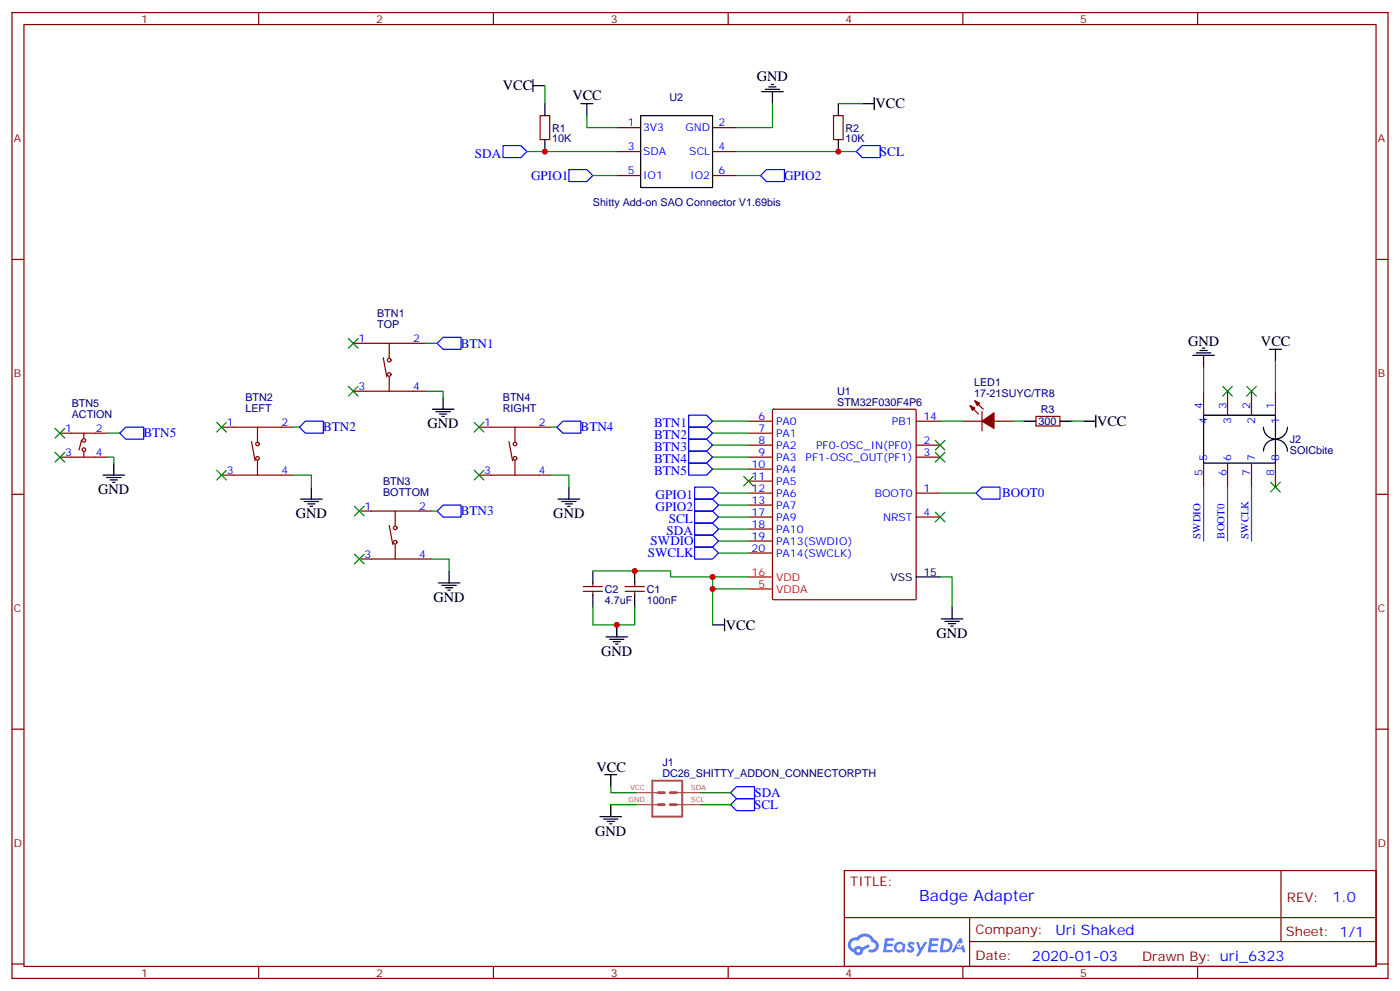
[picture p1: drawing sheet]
<svg xmlns="http://www.w3.org/2000/svg" width="412mm" height="292mm" viewBox="0 0 412 292" stroke-linecap="round" stroke-linejoin="round" font-family="sans-serif">
<g fill="none" stroke="#870000" stroke-width=".35">
<path d="M3.5 3.7h405.4v284.3h-405.4zM7.1 7.2h398.2v277.3h-398.2zM76.2 3.7v3.5M145.3 3.7v3.5M214.5 3.7v3.5M283.6 3.7v3.5M352.8 3.7v3.5M3.5 76.4h3.6M405.3 76.4h3.6M3.5 145.5h3.6M405.3 145.5h3.6M3.5 214.7h3.6"/>
<path d="M405.3 214.7h3.6M248.7 256.3h156.6v28.2h-156.6zM377.3 256.3v20.9M248.7 270.1h156.5M285.6 277.2h119.6M285.6 270.1v14.2M3.5 283.8h3.6M76.2 284.5v3.5M145.3 284.5v3.5M214.5 284.5v3.5M283.6 284.5v3.5M352.8 284.5v3.5"/>
<path d="M405.3 283.8h3.6"/>
</g>
<g fill="#5487ff">
<path d="M267.7 277.5a1.22 1.22 0 0 1 1.7 .2l-.4 .6a.47 .47 0 0 0-.3-.4 .47 .47 0 0 0-.5 .2l.1 .2a1.14 1.14 0 0 1 .8 1.8 1.14 1.14 0 0 1-1.9 0l-.2-.2 .5-.6 .7 .5a.29 .29 0 0 0 .3-.3 .29 .29 0 0 0-.2-.3 1.04 1.04 0 0 1-.6-1.7z"/>
<path d="M260.7 276.2h2.4l.3 .2-.2 .5-1.8 .1-.1 .8h1.5l.3 .4-.3 .4h-1.6l-.2 1.1h1.7l.2 .3-.2 .3-2.6 .1z"/>
<path d="M273.8 276.2h2.4l.3 .2-.1 .5-1.8 .1-.2 .8h1.6l.3 .4-.4 .4-1.6-.1-.1 1.1 1.7 .1 .2 .3-.2 .3-2.6 .1z"/>
<path d="M282.6 276.2h.7l.3 1.3-.6 .3a.69 .69 0 0 0-1 .3 .69 .69 0 0 0 .4 .9 .69 .69 0 0 0 .9-.6l.5-.2 .6 2.2h-.8l-.2-.9h-1.8l-.5 .9h-.8z"/>
<path d="M269.8 277.3h.8l.6 1.8 1.1-1.8h.9l-2.6 4.2h-.8l.9-1.5z"/>
<path d="M277.4 276.2l-.6 4.2h1.3a2.11 2.11 0 0 0 2.5-2.1 2.11 2.11 0 0 0-2.5-2.1zM278.1 277a1.39 1.39 0 0 1 1.7 1.4 1.39 1.39 0 0 1-1.8 1.2h-.3z"/>
<path d="M263.7 277.8a1.54 1.54 0 0 0-.1 2.2 1.54 1.54 0 0 0 2.2 .1l.6 .3 .3-2.3-.2-.3h-.4a1.49 1.49 0 0 0-2.4 0zM264 278.8a.94 .94 0 0 1 1.8 0 .94 .94 0 0 1-1.8 0z"/>
<path d="M250.4 276.6a2.18 2.18 0 0 0 1.1 3.7 1.44 1.44 0 0 0 1.6 .9 1.44 1.44 0 0 0 1.2-1.4l2-1.1-.5-.7-1.9 1a1.47 1.47 0 0 0-2.4 .4 1.39 1.39 0 0 1-.7-1.9 1.39 1.39 0 0 1 2-.5 2.12 2.12 0 0 1 2.2-1.3 2.12 2.12 0 0 1 1.9 1.7 1.14 1.14 0 0 1 1.1 1.4 1.14 1.14 0 0 1-1.7 .7 .43 .43 0 0 0-.5 .4 .43 .43 0 0 0 .4 .5 1.98 1.98 0 0 0 2.5-1.2 1.98 1.98 0 0 0-1.2-2.6 3.1 3.1 0 0 0-5.3-.6l-.9 .1zM252.3 279.9a.55 .55 0 0 1 1.1 0 .55 .55 0 0 1-1.1 0z"/>
<circle cx="282.6" cy="278.3" r=".26"/>
</g>
<g fill="none" stroke="#870000" stroke-width=".35">
<path d="M159.1 34h2.8v7.1h-2.8zM181.7 37.6h7M209.9 37.6h7.1M245.5 34h2.9v7.1h-2.9zM181.7 44.6h7M181.7 51.7h7M209.9 44.6h7.1M209.9 51.7h7.1M104.1 101.1h21.1M104.1 115.2h21.1M112.9 105.3l1 5.6M114.7 101.1v4.2"/>
<path d="M114.7 110.9v4.3M285.8 119.4l2.4 2.5M287.2 118l2.4 2.5M354.5 115.2v7M361.6 115.2v7M368.7 115.2v7M375.7 115.2v7M17.6 127.5h14.1M17.6 134.6h14.1M24 129.6l-.7 2.9M24.7 127.5v1.4M24.7 133.1v1.4"/>
<path d="M65.3 125.8h21.1M65.3 139.9h21.1M74.1 130l1 5.6M75.8 125.8v4.2M75.8 135.6v4.3M141.1 125.8h21.2M141.1 139.9h21.2M149.9 130l1.1 5.6M151.7 125.8v4.2M151.7 135.6v4.3M220.5 124h7M220.5 127.5h7"/>
<path d="M220.5 131.1h7M220.5 134.6h7M220.5 138.1h7M227.6 120.6l.3-.1h41.6l.3 .1 .1 55.6-.2 .3-41.8 .1-.3-.2zM269.9 124h7M269.9 131.1h7M269.9 134.6h7M284 124h5.3M289.3 121.2v5.6M292.8 124h5.3M305.2 122.6h7v2.8h-7zM354.5 136.3v7.1"/>
<path d="M361.6 136.3v7.1M368.7 136.3v7.1M375.7 136.3v7.1M105.8 150.5h21.2M114.7 154.7l1 5.6M116.4 150.5v4.2M220.5 145.2h7M220.5 152.2h7M220.5 141.6h7M220.5 148.7h7M220.5 155.8h7M220.5 159.3h7"/>
<path d="M269.9 145.2h7M269.9 152.2h7M105.8 164.6h21.2M116.4 160.3v4.3M171.8 174.1h5.6M171.8 172.7h5.6M174.6 171.6v1.1M174.6 174.1v1.1M184.1 174.1h5.7M184.1 172.7h5.7M187 171.6v1.1M187 174.1v1.1"/>
<path d="M220.5 162.8h7"/>
<circle cx="114.7" cy="106" r=".53"/>
<circle cx="114.7" cy="110.2" r=".53"/>
<circle cx="24.7" cy="129.6" r=".53"/>
<circle cx="24.7" cy="132.4" r=".53"/>
<circle cx="75.8" cy="134.9" r=".53"/>
<circle cx="75.8" cy="130.7" r=".53"/>
<circle cx="151.7" cy="134.9" r=".53"/>
<circle cx="151.7" cy="130.7" r=".53"/>
<circle cx="116.4" cy="159.6" r=".53"/>
<circle cx="116.4" cy="155.4" r=".53"/>
</g>
<path d="M220.5 169.9h7M220.5 173.4h7" fill="none" stroke="#f00" stroke-width=".35"/>
<g fill="none" stroke="#000" stroke-width=".35">
<path d="M157 25.2h3.5M157 23.5v3.5M160.5 30.5v3.5M171.1 30.5h3.5M172.9 30.5v3.5M188.7 34h21.2v21.2h-21.2zM224.4 27h6.3M225.4 26.3h4.3M226.5 25.6h2.1M227.2 24.9h.7M227.5 27v3.5M246.9 30.5v3.5"/>
<path d="M254 30.5h3.5M257.5 28.8v3.5M160.5 41.1v3.5M246.9 41.1v3.5M130.5 116.9v3.6M351.4 104.6h6.3M352.4 103.9h4.3M353.5 103.2h2.1M354.2 102.5h.7M354.5 104.6v3.5M373.9 102.8h3.6M375.7 102.8v3.6"/>
<path d="M30.3 139.9h6.4M33.5 136.3v3.6M127.4 120.5h6.3M128.4 121.2h4.2M129.5 121.9h2.1M130.2 122.6h.7M301.6 124h3.6M312.2 124h3.5M319.3 124h3.5M322.8 122.2v3.6M354.5 122.2h21.2v14.1h-21.2zM372.2 132.8a3.5 3.5 0 0 1 3.5-3.5 3.5 3.5 0 0 1 3.5 3.5"/>
<path d="M372.2 125.8a3.5 3.5 0 0 0 3.5 3.4 3.5 3.5 0 0 0 3.5-3.4M31.4 140.6h4.2M32.5 141.3h2.1M33.2 142h.7M88.5 146.9h6.4M89.6 147.6h4.2M90.7 148.3h2.1M91.4 149h.7M91.7 143.4v3.5M164.4 146.9h6.3M165.5 147.6h4.2M166.5 148.3h2.1"/>
<path d="M167.2 149h.7M167.6 143.4v3.5M129.1 171.6h6.4M130.2 172.3h4.2M131.2 173h2.1M131.9 173.7h.7M132.3 168.1v3.5M174.6 168.1v3.5M174.6 175.2v3.5M187 168.1v3.5M187 175.2v3.5M269.9 169.9h7"/>
<path d="M280.5 178.7v3.5M178.5 187.5h6.4M179.6 188.2h4.2M180.6 188.9h2.1M181.3 189.6h.7M181.7 184v3.5M209.9 184h3.5M213.4 182.2v3.5M277.3 182.2h6.3M278.3 182.9h4.3M279.4 183.6h2.1M280.1 184.3h.7"/>
<path d="M178.2 228.1h3.5M179.9 228.1v3.5M179.9 236.9v3.5M176.7 240.4h6.4M177.8 241.1h4.2M178.9 241.8h2.1M179.6 242.5h.7"/>
</g>
<g fill="#870000" stroke="#870000" stroke-width=".35">
<path d="M285.8 119.4l1.4 .7-.7 .7z"/>
<path d="M287.2 118l1.4 .7-.7 .7z"/>
<path d="M289.3 124l3.5-2.5v4.6z"/>
</g>
<path d="M192.2 229.8h8.8v10.6h-8.8z" fill="none" stroke="#a64a4a" stroke-width=".56"/>
<path d="M193.9 233.4h1.8M193.9 236.9h1.8M197.4 233.4h1.8M197.4 236.9h1.8" fill="none" stroke="#a64a4a" stroke-width=".85"/>
<path d="M187.3 236.9h7M187.3 233.4h7M199.4 236.9h7M199.4 233.4h7" fill="none" stroke="#a64a4a" stroke-width=".35"/>
<g fill="none" stroke="#00f" stroke-width=".35">
<path d="M148.2 42.9h5.3l1.7 1.7-1.7 1.8h-5.3zM167.6 49.9h5.3l1.7 1.8-1.7 1.7h-5.3zM224 51.7l1.8-1.8h5.3v3.5h-5.3zM252.2 44.6l1.8-1.7h5.3v3.5h-5.3zM128.8 101.1l1.7-1.8h5.3v3.5h-5.3zM35.3 127.5l1.7-1.7h5.3v3.5h-5.3zM88.2 125.8l1.8-1.8h5.2v3.5h-5.2zM164 125.8l1.8-1.8h5.3v3.5h-5.3zM202.8 122.2h5.3l1.8 1.8-1.8 1.8h-5.3zM202.8 125.8h5.3l1.8 1.7-1.8 1.8h-5.3zM202.8 129.3h5.3l1.8 1.8-1.8 1.7h-5.3zM202.8 132.8h5.3l1.8 1.8-1.8 1.7h-5.3z"/>
<path d="M202.8 136.3h5.3l1.8 1.8-1.8 1.8h-5.3zM128.8 150.5l1.7-1.8h5.3v3.5h-5.3zM204.6 150.5h5.3l1.8 1.7-1.8 1.8h-5.3zM204.6 154h5.3l1.8 1.8-1.8 1.7h-5.3zM204.6 143.4h5.3l1.8 1.8-1.8 1.7h-5.3zM204.6 146.9h5.3l1.8 1.8-1.8 1.8h-5.3zM204.6 157.5h5.3l1.8 1.8-1.8 1.7h-5.3zM287.5 145.2l1.8-1.8h5.3v3.5h-5.3zM204.6 161h5.3l1.8 1.8-1.8 1.8h-5.3zM215.2 233.4l1.8-1.8h5.2v3.5h-5.2zM217 235.1h5.2v3.6h-5.2l-1.8-1.8z"/>
</g>
<g fill="none" stroke="#008700" stroke-width=".35">
<path d="M160.5 25.2v5.3M172.9 34v3.6h8.8M227.5 30.5v7.1h-10.5M246.9 30.5h7.1M155.2 44.6h26.5M174.6 51.7h7.1M217 44.6h35.2M217 51.7h7M125.2 115.2h5.3v1.7M125.2 101.1h3.6M354.5 108.1v7.1M375.7 106.4v8.8"/>
<path d="M31.7 134.6h1.8v1.7M31.7 127.5h3.6M86.4 139.9h5.3v3.5M86.4 125.8h1.8M162.3 139.9h5.3v3.5M162.3 125.8h1.7M209.9 124h10.6M209.9 127.5h10.6M209.9 131.1h10.6M209.9 134.6h10.6M209.9 138.1h10.6M276.9 124h7.1"/>
<path d="M298.1 124h3.5M315.7 124h3.6M127 150.5h1.8M211.7 145.2h8.8M211.7 152.2h8.8M211.7 155.8h8.8M211.7 148.7h8.8M211.7 159.3h8.8M276.9 145.2h10.6M354.5 143.4v15.9M361.6 143.4v15.9M368.7 143.4v15.9"/>
<path d="M127 164.6h5.3v3.5M174.6 168.1h23v1.8h12.3M174.6 178.7v5.3h12.4v-5.3M209.9 173.4h10.6M211.7 162.8h8.8M220.5 169.9h-10.6v14.1M276.9 169.9h3.6v8.8M179.9 231.6v1.8h7.4M179.9 236.9h7.4M206.4 236.9h8.8M206.4 233.4h8.8"/>
</g>
<g fill="#c00">
<circle cx="209.9" cy="173.4" r=".88"/>
<circle cx="187" cy="168.1" r=".88"/>
<circle cx="209.9" cy="169.9" r=".88"/>
<circle cx="181.7" cy="184" r=".88"/>
<circle cx="246.9" cy="44.6" r=".88"/>
<circle cx="160.5" cy="44.6" r=".88"/>
</g>
<g fill="#c00" stroke="#008700" stroke-width=".35">
<path d="M139.7 124.4l2.8 2.8zM142.5 124.4l-2.8 2.8z"/>
<path d="M139.7 138.5l2.8 2.8zM142.5 138.5l-2.8 2.8z"/>
<path d="M104.4 149l2.8 2.9zM107.2 149l-2.8 2.9z"/>
<path d="M104.4 163.2l2.8 2.8zM104.4 166l2.8-2.8z"/>
<path d="M102.7 99.7l2.8 2.8zM105.5 99.7l-2.8 2.8z"/>
<path d="M102.7 113.8l2.8 2.8zM105.5 113.8l-2.8 2.8z"/>
<path d="M63.9 124.4l2.8 2.8zM66.7 124.4l-2.8 2.8z"/>
<path d="M63.9 138.5l2.8 2.8zM66.7 138.5l-2.8 2.8z"/>
<path d="M16.2 133.2l2.8 2.8zM19 133.2l-2.8 2.8z"/>
<path d="M16.2 126.1l2.8 2.8zM19 126.1l-2.8 2.8z"/>
<path d="M275.5 129.6l2.8 2.9zM278.3 129.6l-2.8 2.9z"/>
<path d="M275.5 133.2l2.8 2.8zM278.3 133.2l-2.8 2.8z"/>
<path d="M219.1 140.2l2.8 2.9zM221.9 140.2l-2.8 2.9z"/>
<path d="M275.5 150.8l2.8 2.8zM278.3 150.8l-2.8 2.8z"/>
<path d="M360.2 113.8l2.8 2.8zM360.2 116.6l2.8-2.8z"/>
<path d="M367.2 113.8l2.9 2.8zM367.2 116.6l2.9-2.8z"/>
<path d="M374.3 142l2.8 2.8zM377.1 142l-2.8 2.8z"/>
</g>
<text font-size="4.6" fill="#00f" x="270.8" y="265.3">Badge Adapter</text>
<g font-size="4.2">
<text x="223" y="23.8">GND</text>
<text x="148.1" y="26.6">VCC</text>
<text x="168.6" y="29.5">VCC</text>
<text x="257.9" y="31.9">VCC</text>
<text x="350" y="101.7">GND</text>
<text x="371.4" y="101.8">VCC</text>
<text x="323.1" y="125.4">VCC</text>
<text x="125.9" y="126.1">GND</text>
<text x="28.9" y="145.5">GND</text>
<text x="87.1" y="152.6">GND</text>
<text x="163" y="152.6">GND</text>
<text x="127.7" y="177.3">GND</text>
<text x="213.8" y="185.4">VCC</text>
<text x="275.9" y="187.9">GND</text>
<text x="177.1" y="193.1">GND</text>
<text x="175.7" y="227.4">VCC</text>
<text x="175.3" y="246.1">GND</text>
</g>
<g font-size="4.2" fill="#00f">
<text x="392.5" y="265.6">1.0</text>
<text x="310.9" y="275.1">Uri Shaked</text>
<text x="304" y="282.9">2020-01-03</text>
</g>
<g font-size="3.9" fill="#00f">
<text x="139.9" y="46.4">SDA</text>
<text x="259.2" y="45.9">SCL</text>
<text x="156.4" y="52.9">GPIO1</text>
<text x="231" y="52.9">GPIO2</text>
<text x="135.7" y="102.3">BTN1</text>
<text x="192.7" y="125.8">BTN1</text>
<text x="42.3" y="128.8">BTN5</text>
<text x="95.2" y="127">BTN2</text>
<text x="171" y="127">BTN4</text>
<text x="192.7" y="129.3">BTN2</text>
<text x="192.7" y="132.8">BTN3</text>
<text x="192.7" y="136.3">BTN4</text>
<text x="192.7" y="139.9">BTN5</text>
<text x="193.1" y="146.9">GPIO1</text>
<text x="295.2" y="146.4">BOOT0</text>
<text x="135.7" y="151.7">BTN3</text>
<text x="193.1" y="150.5">GPIO2</text>
<text x="197" y="154">SCL</text>
<text x="191.6" y="160.5">SWDIO</text>
<text x="196.4" y="157.5">SDA</text>
<text x="190.8" y="164.1">SWCLK</text>
<text x="222.2" y="238.1">SCL</text>
<text x="222.2" y="234.6">SDA</text>
</g>
<g font-size="3.9" fill="#800">
<text x="250.5" y="260.9">TITLE:</text>
<text x="379.1" y="265.6">REV:</text>
<text x="287.4" y="275.1">Company:</text>
<text x="378.7" y="275.7">Sheet: 1/1</text>
<text x="287.4" y="282.8">Date:</text>
<text x="336.4" y="282.8">Drawn By: uri_6323</text>
</g>
<g font-size="3.2" fill="#800">
<text x="41.6" y="6.7">1</text>
<text x="110.8" y="6.7">2</text>
<text x="179.9" y="6.7">3</text>
<text x="249.1" y="6.7">4</text>
<text x="318.2" y="6.7">5</text>
<text x="4.1" y="41.8">A</text>
<text x="405.9" y="41.8">A</text>
<text x="4.1" y="110.9">B</text>
<text x="405.9" y="110.9">B</text>
<text x="4.1" y="180.1">C</text>
<text x="405.9" y="180.1">C</text>
<text x="4.1" y="249.2">D</text>
<text x="405.9" y="249.2">D</text>
<text x="41.6" y="287.5">1</text>
<text x="110.8" y="287.5">2</text>
<text x="179.9" y="287.5">3</text>
<text x="249.1" y="287.5">4</text>
<text x="318.2" y="287.5">5</text>
</g>
<g font-size="3.2" fill="#000080">
<text x="197.2" y="29.8">U2</text>
<text x="162.6" y="41.9">10K</text>
<text x="162.6" y="38.7">R1</text>
<text x="249.1" y="41.9">10K</text>
<text x="249.1" y="38.7">R2</text>
<text x="174.6" y="60.5">Shitty Add-on SAO Connector V1.69bis</text>
<text x="111.1" y="93.3">BTN1</text>
<text x="111.1" y="96.5">TOP</text>
<text x="286.9" y="113.7">LED1</text>
<text x="21.1" y="119.8">BTN5</text>
<text x="72.3" y="118">BTN2</text>
<text x="148.1" y="118">BTN4</text>
<text x="246.6" y="119.4">STM32F030F4P6</text>
<text x="246.6" y="116.2">U1</text>
<text x="286.9" y="116.9">17-21SUYC/TR8</text>
<text x="21.1" y="122.9">ACTION</text>
<text x="72.3" y="121.2">LEFT</text>
<text x="148.1" y="121.2">RIGHT</text>
<text x="305.9" y="125.1">300</text>
<text x="306.6" y="121.6">R3</text>
<text x="379.9" y="130.4">J2</text>
<text x="379.9" y="133.6">SOICbite</text>
<text x="112.9" y="142.7">BTN3</text>
<text x="112.9" y="145.9">BOTTOM</text>
<text x="178.2" y="177.7">4.7uF</text>
<text x="178.2" y="174.5">C2</text>
<text x="190.5" y="177.7">100nF</text>
<text x="190.5" y="174.5">C1</text>
<text x="195.1" y="225.6">J1</text>
<text x="195.1" y="228.8">DC26_SHITTY_ADDON_CONNECTORPTH</text>
</g>
<g font-size="3.2" fill="#00f">
<text x="185" y="37.2">1</text>
<text x="189.4" y="38.6">3V3</text>
<text x="201.9" y="38.6">GND</text>
<text x="211.7" y="37.2">2</text>
<text x="185" y="44.3">3</text>
<text x="189.4" y="45.7">SDA</text>
<text x="203" y="45.7">SCL</text>
<text x="211.7" y="44.3">4</text>
<text x="185" y="51.3">5</text>
<text x="189.4" y="52.7">IO1</text>
<text x="203.3" y="52.7">IO2</text>
<text x="211.7" y="51.3">6</text>
<text x="105.6" y="100.7">1</text>
<text x="121.7" y="100.7">2</text>
<text x="105.6" y="114.8">3</text>
<text x="121.7" y="114.8">4</text>
<text x="66.8" y="125.4">1</text>
<text x="82.9" y="125.4">2</text>
<text x="142.6" y="125.4">1</text>
<text x="158.7" y="125.4">2</text>
<text x="223.4" y="123.6">6</text>
<text x="228.6" y="125.1">PA0</text>
<text x="262.7" y="125.1">PB1</text>
<text x="272" y="123.6">14</text>
<text x="354.2" y="120.5" transform="rotate(-90 354.2 120.5)">4</text>
<text x="355.6" y="125" transform="rotate(-90 355.6 125)">4</text>
<text x="361.2" y="120.5" transform="rotate(-90 361.2 120.5)">3</text>
<text x="362.7" y="125" transform="rotate(-90 362.7 125)">3</text>
<text x="368.3" y="120.5" transform="rotate(-90 368.3 120.5)">2</text>
<text x="369.7" y="125" transform="rotate(-90 369.7 125)">2</text>
<text x="375.4" y="120.5" transform="rotate(-90 375.4 120.5)">1</text>
<text x="376.8" y="125" transform="rotate(-90 376.8 125)">1</text>
<text x="19.1" y="127.2">1</text>
<text x="28.2" y="127.2">2</text>
<text x="223.4" y="127.2">7</text>
<text x="223.4" y="130.7">8</text>
<text x="228.6" y="128.6">PA1</text>
<text x="272" y="130.7">2</text>
<text x="19.1" y="134.2">3</text>
<text x="28.2" y="134.2">4</text>
<text x="221.4" y="137.8">10</text>
<text x="223.4" y="134.2">9</text>
<text x="228.6" y="132.1">PA2</text>
<text x="228.6" y="135.6">PA3</text>
<text x="237.3" y="135.6">PF1-OSC_OUT(PF1)</text>
<text x="240.4" y="132.1">PF0-OSC_IN(PF0)</text>
<text x="272" y="134.2">3</text>
<text x="355.6" y="135.6" transform="rotate(-90 355.6 135.6)">5</text>
<text x="362.7" y="135.6" transform="rotate(-90 362.7 135.6)">6</text>
<text x="369.7" y="135.6" transform="rotate(-90 369.7 135.6)">7</text>
<text x="376.8" y="135.6" transform="rotate(-90 376.8 135.6)">8</text>
<text x="66.8" y="139.5">3</text>
<text x="82.9" y="139.5">4</text>
<text x="142.6" y="139.5">3</text>
<text x="158.7" y="139.5">4</text>
<text x="221.4" y="141.3">11</text>
<text x="228.6" y="139.2">PA4</text>
<text x="228.6" y="142.7">PA5</text>
<text x="354.2" y="140.1" transform="rotate(-90 354.2 140.1)">5</text>
<text x="361.2" y="140.1" transform="rotate(-90 361.2 140.1)">6</text>
<text x="368.3" y="140.1" transform="rotate(-90 368.3 140.1)">7</text>
<text x="375.4" y="140.1" transform="rotate(-90 375.4 140.1)">8</text>
<text x="221.4" y="144.8">12</text>
<text x="221.4" y="148.3">13</text>
<text x="228.6" y="146.2">PA6</text>
<text x="228.6" y="149.8">PA7</text>
<text x="257.7" y="146.2">BOOT0</text>
<text x="272" y="144.8">1</text>
<text x="107.3" y="150.1">1</text>
<text x="123.5" y="150.1">2</text>
<text x="221.4" y="151.9">17</text>
<text x="221.4" y="155.4">18</text>
<text x="228.6" y="153.3">PA9</text>
<text x="260.1" y="153.3">NRST</text>
<text x="272" y="151.9">4</text>
<text x="221.4" y="158.9">19</text>
<text x="228.6" y="156.8">PA10</text>
<text x="228.6" y="160.3">PA13(SWDIO)</text>
<text x="353.7" y="158.6" transform="rotate(-90 353.7 158.6)">SWDIO</text>
<text x="360.7" y="158.6" transform="rotate(-90 360.7 158.6)">BOOT0</text>
<text x="367.8" y="158.6" transform="rotate(-90 367.8 158.6)">SWCLK</text>
<text x="107.3" y="164.2">3</text>
<text x="123.5" y="164.2">4</text>
<text x="221.4" y="162.5">20</text>
<text x="228.6" y="163.9">PA14(SWCLK)</text>
</g>
<g font-size="3.2" fill="#f00">
<text x="221.4" y="169.5">16</text>
<text x="223.4" y="173">5</text>
<text x="228.6" y="170.9">VDD</text>
<text x="228.6" y="174.4">VDDA</text>
</g>
<g font-size="3.2">
<text x="262.3" y="170.9">VSS</text>
<text x="272" y="169.5">15</text>
</g>
<g font-size="2.1" fill="#a54b4b">
<text x="185.6" y="232.7">VCC</text>
<text x="203.5" y="232.7">SDA</text>
<text x="185.1" y="236.2">GND</text>
<text x="203.5" y="236.2">SCL</text>
</g>
</svg>
